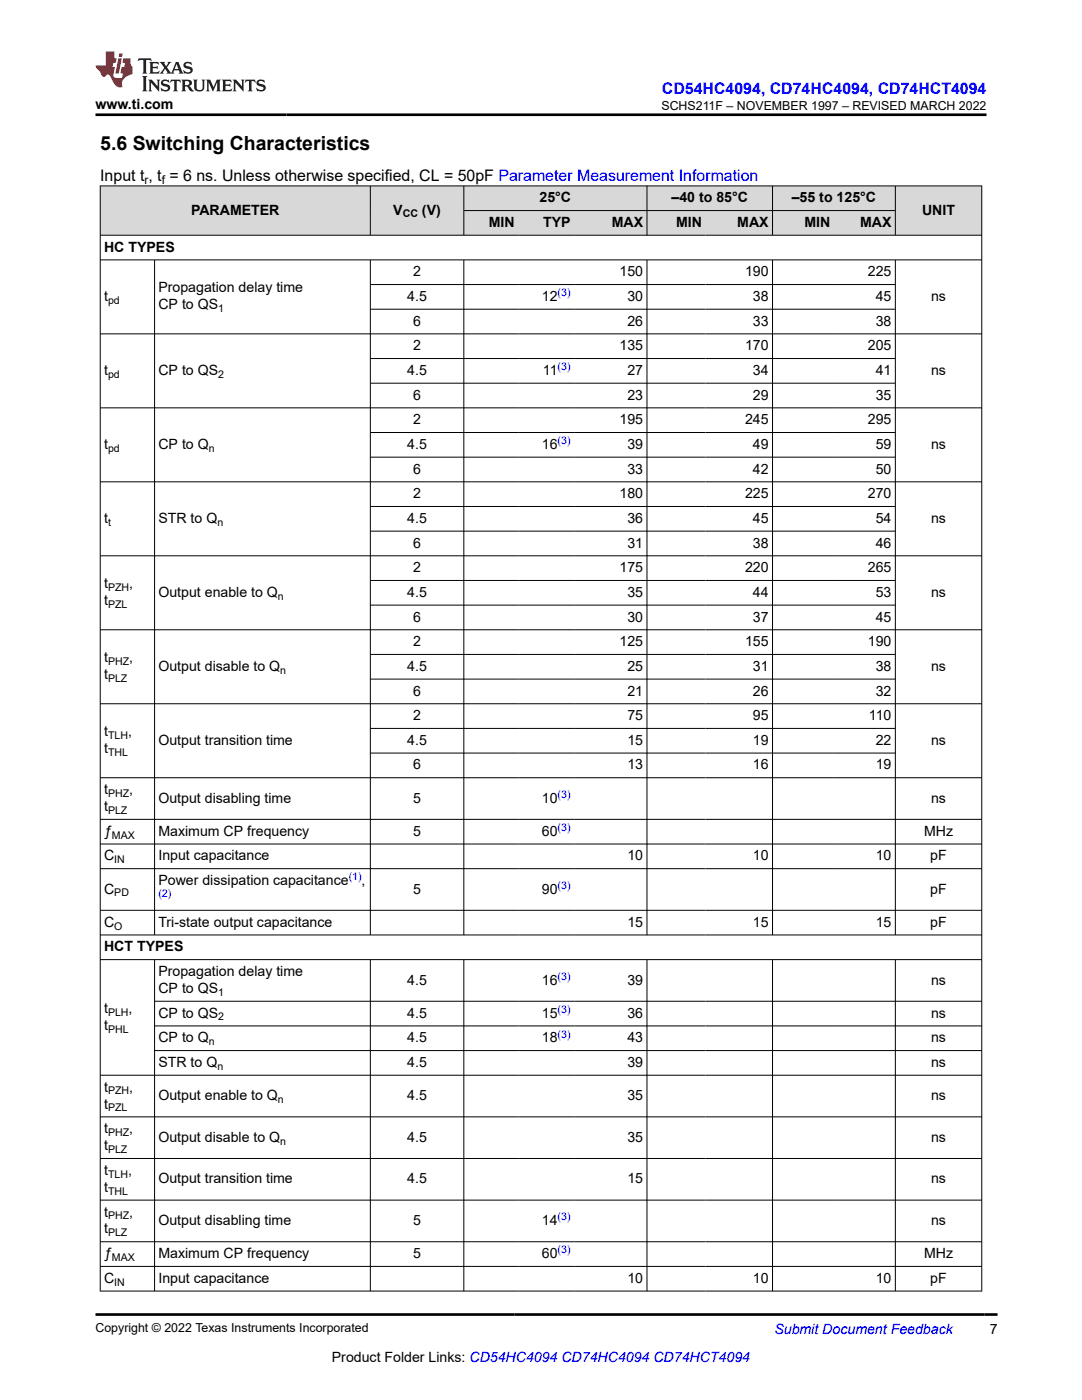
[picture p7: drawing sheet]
<svg xmlns="http://www.w3.org/2000/svg" width="216mm" height="279mm" viewBox="0 0 216 279" stroke-linecap="round" stroke-linejoin="round" font-family="sans-serif">
<g fill="#d8d8d8">
<path d="M20 37.1h175.9v4.9h-175.9z" fill-rule="evenodd"/>
<path d="M20.1 37.2h53.7v9.7h-53.7z" fill-rule="evenodd"/>
<path d="M74 37.2h18.5v9.7h-18.5z" fill-rule="evenodd"/>
<path d="M92.6 37.2h36.4v4.8h-36.4z" fill-rule="evenodd"/>
<path d="M129.2 37.2h24.9v4.8h-24.9z" fill-rule="evenodd"/>
<path d="M154.2 37.2h24.4v4.8h-24.4z" fill-rule="evenodd"/>
<path d="M178.7 37.2h17.1v9.7h-17.1z" fill-rule="evenodd"/>
<path d="M92.6 42.1h10.8v4.8h-10.8z" fill-rule="evenodd"/>
<path d="M103.4 42.1h11.2v4.8h-11.2z" fill-rule="evenodd"/>
<path d="M114.6 42.1h14.4v4.8h-14.4z" fill-rule="evenodd"/>
<path d="M129.2 42.1h11.6v4.8h-11.6z" fill-rule="evenodd"/>
<path d="M140.8 42.1h13.3v4.8h-13.3z" fill-rule="evenodd"/>
<path d="M154.2 42.1h12.2v4.8h-12.2z" fill-rule="evenodd"/>
<path d="M166.4 42.1h12.2v4.8h-12.2z" fill-rule="evenodd"/>
</g>
<g fill="none" stroke="#000" stroke-width=".2">
<path d="M19.9 37.1h176.1M20 37v220.7M73.9 37v10M92.6 37v10M129.1 37v10M154.1 37v10M178.7 37v10M195.9 37v220.7M19.9 46.9h176.1M19.9 51.9h176.1M30.8 51.9v134.8M73.9 51.9v134.8"/>
<path d="M73.9 56.8h104.8M92.6 51.9v134.8M92.6 42h86.1M129.1 51.9v134.8M154.1 51.9v134.8M178.7 51.9v134.8M19.9 66.6h176.1M73.9 61.7h104.8M73.9 71.6h104.8M73.9 76.5h104.8M19.9 81.4h176.1M19.9 96.2h176.1"/>
<path d="M73.9 86.3h104.8M73.9 91.2h104.8M19.9 110.9h176.1M73.9 101.1h104.8M73.9 106h104.8M73.9 115.8h104.8M19.9 125.7h176.1M73.9 120.8h104.8M73.9 130.6h104.8M73.9 135.5h104.8M19.9 140.4h176.1M19.9 155.2h176.1"/>
<path d="M73.9 145.4h104.8M73.9 150.3h104.8M19.9 163.5h176.1M19.9 168.4h176.1M19.9 173.4h176.1M19.9 181.7h176.1M19.9 186.6h176.1M19.9 191.5h176.1M30.8 191.5v66.2M30.8 199.8h165.2M73.9 191.5v66.2M92.6 191.5v66.2"/>
<path d="M129.1 191.5v66.2M154.1 191.5v66.2M178.7 191.5v66.2M19.9 214.6h176.1M30.8 204.7h165.2M30.8 209.7h165.2M19.9 222.9h176.1M19.9 231.2h176.1M19.9 239.5h176.1M19.9 247.8h176.1M19.9 252.7h176.1M19.9 257.7h176.1"/>
</g>
<path d="M27.7 11.6l-.2 .6 .5-.2h.6v.1v2.2l-.2 .4h1l-.2-.4v-2.2v-.1h.5l.5 .2-.1-.6zM29.8 12.4l.2 .3v1.6l-.2 .4h1.9l.1-.6a1.08 1.08 0 0 1-1.3 .2v-.7h.6l.4 .2v-.7l-.4 .2h-.6v-.5l.2-.2a1 1 0 0 1 1 .3l-.1-.5zM31.8 12.4l1 1.1-1 1.2h.9l-.2-.2 .4-.8 .5 .8-.2 .2h1.6l-.2-.2 .1-.5h1l.1 .5-.1 .2h.9l-.2-.4-.8-1.9h-.5l-1 2.1-.8-1.1 .9-1h-.8l.2 .2-.5 .6-.3-.6 .1-.2zM35.2 12.8l.4 1h-.8zM36.8 12.5a.65 .65 0 0 0-.2 .7 .65 .65 0 0 0 .6 .5l.7 .1 .1 .3a.79 .79 0 0 1-.7 .4 .79 .79 0 0 1-.7-.5l.1 .7 .2-.1a.93 .93 0 0 0 1.1 0 .93 .93 0 0 0 .4-.9 1.46 1.46 0 0 0-1.2-.6l-.1-.3a1.09 1.09 0 0 1 1.2 .2l-.2-.6-.1 .1-.6-.2zM28.4 15.2l.2 .4v2.2l-.2 .4h1l-.2-.4v-2.2l.2-.4zM29.6 15.9l.2 .4v1.5l-.2 .4h.8l-.3-.4v-1.3l1.7 1.8v-2l.2-.4h-.8l.2 .2 .1 1.1-1.2-1.3zM32.3 16a.65 .65 0 0 0-.2 .8 .65 .65 0 0 0 .7 .4l.6 .2 .1 .2a.79 .79 0 0 1-.7 .4 .79 .79 0 0 1-.7-.5l.1 .7 .2-.1a.93 .93 0 0 0 1.1 .1 .93 .93 0 0 0 .4-1 1.46 1.46 0 0 0-1.2-.5l-.1-.4a1.09 1.09 0 0 1 1.2 .2l-.2-.6-.1 .1-.6-.1zM34.1 15.9l-.1 .6a.63 .63 0 0 1 .7-.3l.1 1.6-.3 .4h1l-.2-.4v-1.6a.66 .66 0 0 1 .8 .3l-.1-.6zM36.2 15.9l.2 .4v1.5l-.2 .4h.9l-.2-.2v-.7h.5l.1 .2a.79 .79 0 0 0 1.2 .6l-1-.9a.61 .61 0 0 0 .6-.6 .61 .61 0 0 0-.5-.7zM36.9 16.2h.2a.47 .47 0 0 1 .5 .1 .47 .47 0 0 1 .1 .5l-.2 .1-.6 .1zM38.5 15.9l.2 .2a2.27 2.27 0 0 0 .4 2 1.04 1.04 0 0 0 1.7-.7v-1.3l.2-.2h-.8l.2 .4v1.1a.6 .6 0 0 1-.6 .6 .6 .6 0 0 1-.6-.6v-1.1l.3-.4zM41.1 15.9l.2 .4v1.5l-.2 .4h.7l-.2-.4v-1.4l.9 1.9 .8-1.9v1.4l-.2 .4h1l-.3-.4v-1.5l.3-.4h-.8l-.7 1.5-.7-1.5zM44.3 15.9l.2 .4v1.5l-.2 .4h1.9l.1-.6a1.09 1.09 0 0 1-1.3 .2v-.7h.6l.4 .2v-.6l-.4 .2h-.6v-.6l.2-.1a1.01 1.01 0 0 1 1 .3l-.1-.6zM46.4 15.9l.3 .4v1.5l-.3 .4h.8l-.2-.4v-1.3l1.6 1.8v-2l.2-.4h-.7l.2 .2v1.1l-1.2-1.3zM49 15.9l-.1 .6a.63 .63 0 0 1 .8-.3v1.6l-.3 .4h1l-.2-.4v-1.6a.66 .66 0 0 1 .8 .3l-.1-.6zM51.4 16a.65 .65 0 0 0-.2 .8 .65 .65 0 0 0 .6 .4l.6 .2 .2 .2a.79 .79 0 0 1-.8 .4 .79 .79 0 0 1-.6-.5l.1 .7 .2-.1a.93 .93 0 0 0 1 .1 .93 .93 0 0 0 .5-1 1.46 1.46 0 0 0-1.3-.5l-.1-.4a1.09 1.09 0 0 1 1.3 .2l-.2-.6-.2 .1-.5-.1z" fill="#231f20"/>
<path d="M21.1 10.3v2.7h-2.1l.1 .4 .9 1a.95 .95 0 0 0 .9 .9 .59 .59 0 0 1 .6-.4 .59 .59 0 0 1 .5 .3l.4 .8a1.59 1.59 0 0 0 2.1 1.4 1.61 1.61 0 0 1 1-2.3l1-.3-.1-1.5a1.59 1.59 0 0 1-.4-1.7h-1.4l-.2 .9h.5l-.1 .9h-.5l-.2 .9v.3l.4 .1-.2 .9h-.6a.73 .73 0 0 1-1.1-.7l.3-1.5h-.5l.2-.9h.5l.2-.9h-.5v-1.3zM23.6 11.6l-.6 3.1h.7l.6-3.1zM23.8 10.7l-.1 .6h.7l.1-.6z" fill="#ed1c24"/>
<path d="M19 22.9h177.8M19.1 262.3h179.9" fill="none" stroke="#000" stroke-width=".53"/>
<text font-size="3.9" x="20" y="29.9">5.6 Switching Characteristics</text>
<text font-size="3.2" fill="#00f" x="132.1" y="18.7">CD54HC4094, CD74HC4094, CD74HCT4094</text>
<text font-size="3.2" x="20" y="36.1">Input t , t = 6 ns. Unless otherwise specified, CL = 50pF Parameter Measurement Information</text>
<g font-size="2.8">
<text x="19" y="21.8">www.ti.com</text>
<text x="107.7" y="40.4">25°C</text>
<text x="134" y="40.4">–40 to 85°C</text>
<text x="158" y="40.4">–55 to 125°C</text>
<text x="38.1" y="42.8">PARAMETER</text>
<text x="78.5" y="42.8">V</text>
<text x="84.2" y="42.8">(V)</text>
<text x="97.5" y="45.3">MIN</text>
<text x="108.4" y="45.3">TYP</text>
<text x="122.1" y="45.3">MAX</text>
<text x="134.9" y="45.3">MIN</text>
<text x="147.1" y="45.3">MAX</text>
<text x="160.5" y="45.3">MIN</text>
<text x="171.6" y="45.3">MAX</text>
<text x="184" y="42.8">UNIT</text>
<text x="20.8" y="50.2">HC TYPES</text>
<text x="31.6" y="58.4">Propagation delay time</text>
<text x="82.4" y="55.1">2</text>
<text x="123.6" y="55.1">150</text>
<text x="148.7" y="55.1">190</text>
<text x="173.2" y="55.1">225</text>
<text x="20.8" y="60.1">t</text>
<text x="31.6" y="61.8">CP to QS</text>
<text x="81.3" y="60.1">4.5</text>
<text x="82.4" y="65">6</text>
<text x="108.1" y="60.1">12</text>
<text x="125.2" y="60.1">30</text>
<text x="125.2" y="65">26</text>
<text x="150.2" y="60.1">38</text>
<text x="150.2" y="65">33</text>
<text x="174.8" y="60.1">45</text>
<text x="174.8" y="65">38</text>
<text x="185.8" y="60.1">ns</text>
<text x="82.4" y="69.9">2</text>
<text x="123.6" y="69.9">135</text>
<text x="148.7" y="69.9">170</text>
<text x="173.2" y="69.9">205</text>
<text x="20.8" y="74.8">t</text>
<text x="31.6" y="74.8">CP to QS</text>
<text x="81.3" y="74.8">4.5</text>
<text x="108.3" y="74.8">11</text>
<text x="125.2" y="74.8">27</text>
<text x="150.2" y="74.8">34</text>
<text x="174.8" y="74.8">41</text>
<text x="185.8" y="74.8">ns</text>
<text x="82.4" y="79.7">6</text>
<text x="125.2" y="79.7">23</text>
<text x="150.2" y="79.7">29</text>
<text x="174.8" y="79.7">35</text>
<text x="20.8" y="89.6">t</text>
<text x="31.6" y="89.6">CP to Q</text>
<text x="81.3" y="89.6">4.5</text>
<text x="82.4" y="84.7">2</text>
<text x="108.1" y="89.6">16</text>
<text x="123.6" y="84.7">195</text>
<text x="125.2" y="89.6">39</text>
<text x="148.7" y="84.7">245</text>
<text x="150.2" y="89.6">49</text>
<text x="173.2" y="84.7">295</text>
<text x="174.8" y="89.6">59</text>
<text x="185.8" y="89.6">ns</text>
<text x="82.4" y="94.5">6</text>
<text x="125.2" y="94.5">33</text>
<text x="150.2" y="94.5">42</text>
<text x="174.8" y="94.5">50</text>
<text x="82.4" y="99.4">2</text>
<text x="123.6" y="99.4">180</text>
<text x="148.7" y="99.4">225</text>
<text x="173.2" y="99.4">270</text>
<text x="20.8" y="104.4">t</text>
<text x="31.6" y="104.4">STR to Q</text>
<text x="81.3" y="104.4">4.5</text>
<text x="125.2" y="104.4">36</text>
<text x="150.2" y="104.4">45</text>
<text x="174.8" y="104.4">54</text>
<text x="185.8" y="104.4">ns</text>
<text x="82.4" y="109.3">6</text>
<text x="125.2" y="109.3">31</text>
<text x="150.2" y="109.3">38</text>
<text x="174.8" y="109.3">46</text>
<text x="20.8" y="117.4">t</text>
<text x="25.8" y="117.4">,</text>
<text x="31.6" y="119.1">Output enable to Q</text>
<text x="81.3" y="119.1">4.5</text>
<text x="82.4" y="114.2">2</text>
<text x="123.6" y="114.2">175</text>
<text x="125.2" y="119.1">35</text>
<text x="148.7" y="114.2">220</text>
<text x="150.2" y="119.1">44</text>
<text x="173.2" y="114.2">265</text>
<text x="174.8" y="119.1">53</text>
<text x="185.8" y="119.1">ns</text>
<text x="20.8" y="120.8">t</text>
<text x="82.4" y="124">6</text>
<text x="125.2" y="124">30</text>
<text x="150.2" y="124">37</text>
<text x="174.8" y="124">45</text>
<text x="82.4" y="129">2</text>
<text x="123.6" y="129">125</text>
<text x="148.7" y="129">155</text>
<text x="173.2" y="129">190</text>
<text x="20.8" y="132.2">t</text>
<text x="20.8" y="135.6">t</text>
<text x="25.8" y="132.2">,</text>
<text x="31.6" y="133.9">Output disable to Q</text>
<text x="81.3" y="133.9">4.5</text>
<text x="125.2" y="133.9">25</text>
<text x="150.2" y="133.9">31</text>
<text x="174.8" y="133.9">38</text>
<text x="185.8" y="133.9">ns</text>
<text x="82.4" y="138.8">6</text>
<text x="82.4" y="143.7">2</text>
<text x="125.2" y="138.8">21</text>
<text x="125.2" y="143.7">75</text>
<text x="150.2" y="138.8">26</text>
<text x="150.2" y="143.7">95</text>
<text x="173.4" y="143.7">110</text>
<text x="174.8" y="138.8">32</text>
<text x="20.8" y="147">t</text>
<text x="25.6" y="147">,</text>
<text x="31.6" y="148.6">Output transition time</text>
<text x="81.3" y="148.6">4.5</text>
<text x="125.2" y="148.6">15</text>
<text x="150.2" y="148.6">19</text>
<text x="174.8" y="148.6">22</text>
<text x="185.8" y="148.6">ns</text>
<text x="20.8" y="150.3">t</text>
<text x="82.4" y="153.6">6</text>
<text x="125.2" y="153.6">13</text>
<text x="150.2" y="153.6">16</text>
<text x="174.8" y="153.6">19</text>
<text x="20.8" y="158.5">t</text>
<text x="20.8" y="161.9">t</text>
<text x="25.8" y="158.5">,</text>
<text x="31.6" y="160.2">Output disabling time</text>
<text x="82.4" y="160.2">5</text>
<text x="108.1" y="160.2">10</text>
<text x="185.8" y="160.2">ns</text>
<text x="20.8" y="166.8">ƒ</text>
<text x="31.6" y="166.8">Maximum CP frequency</text>
<text x="82.4" y="166.8">5</text>
<text x="108.1" y="166.8">60</text>
<text x="184.4" y="166.8">MHz</text>
<text x="20.8" y="171.7">C</text>
<text x="31.6" y="171.7">Input capacitance</text>
<text x="125.2" y="171.7">10</text>
<text x="150.2" y="171.7">10</text>
<text x="174.8" y="171.7">10</text>
<text x="185.6" y="171.7">pF</text>
<text x="20.8" y="178.3">C</text>
<text x="31.6" y="176.6">Power dissipation capacitance</text>
<text x="72.2" y="176.6">,</text>
<text x="82.4" y="178.3">5</text>
<text x="108.1" y="178.3">90</text>
<text x="185.6" y="178.3">pF</text>
<text x="20.8" y="184.9">C</text>
<text x="31.6" y="184.9">Tri-state output capacitance</text>
<text x="125.2" y="184.9">15</text>
<text x="150.2" y="184.9">15</text>
<text x="174.8" y="184.9">15</text>
<text x="185.6" y="184.9">pF</text>
<text x="20.8" y="189.9">HCT TYPES</text>
<text x="31.6" y="194.8">Propagation delay time</text>
<text x="81.3" y="196.5">4.5</text>
<text x="108.1" y="196.5">16</text>
<text x="125.2" y="196.5">39</text>
<text x="185.8" y="196.5">ns</text>
<text x="20.8" y="202.2">t</text>
<text x="25.7" y="202.2">,</text>
<text x="31.6" y="198.2">CP to QS</text>
<text x="31.6" y="203.1">CP to QS</text>
<text x="81.3" y="203.1">4.5</text>
<text x="108.1" y="203.1">15</text>
<text x="125.2" y="203.1">36</text>
<text x="185.8" y="203.1">ns</text>
<text x="20.8" y="205.6">t</text>
<text x="31.6" y="208">CP to Q</text>
<text x="81.3" y="208">4.5</text>
<text x="108.1" y="208">18</text>
<text x="125.2" y="208">43</text>
<text x="185.8" y="208">ns</text>
<text x="31.6" y="212.9">STR to Q</text>
<text x="81.3" y="212.9">4.5</text>
<text x="125.2" y="212.9">39</text>
<text x="185.8" y="212.9">ns</text>
<text x="20.8" y="217.9">t</text>
<text x="20.8" y="221.2">t</text>
<text x="25.8" y="217.9">,</text>
<text x="31.6" y="219.6">Output enable to Q</text>
<text x="81.3" y="219.6">4.5</text>
<text x="125.2" y="219.6">35</text>
<text x="185.8" y="219.6">ns</text>
<text x="20.8" y="226.2">t</text>
<text x="25.8" y="226.2">,</text>
<text x="31.6" y="227.9">Output disable to Q</text>
<text x="81.3" y="227.9">4.5</text>
<text x="125.2" y="227.9">35</text>
<text x="185.8" y="227.9">ns</text>
<text x="20.8" y="229.6">t</text>
<text x="20.8" y="237.9">t</text>
<text x="20.8" y="234.5">t</text>
<text x="25.6" y="234.5">,</text>
<text x="31.6" y="236.2">Output transition time</text>
<text x="81.3" y="236.2">4.5</text>
<text x="125.2" y="236.2">15</text>
<text x="185.8" y="236.2">ns</text>
<text x="20.8" y="242.8">t</text>
<text x="25.8" y="242.8">,</text>
<text x="31.6" y="244.5">Output disabling time</text>
<text x="82.4" y="244.5">5</text>
<text x="108.1" y="244.5">14</text>
<text x="185.8" y="244.5">ns</text>
<text x="20.8" y="246.2">t</text>
<text x="20.8" y="251.1">ƒ</text>
<text x="31.6" y="251.1">Maximum CP frequency</text>
<text x="82.4" y="251.1">5</text>
<text x="108.1" y="251.1">60</text>
<text x="184.4" y="251.1">MHz</text>
<text x="20.8" y="256">C</text>
<text x="31.6" y="256">Input capacitance</text>
<text x="125.2" y="256">10</text>
<text x="150.2" y="256">10</text>
<text x="174.8" y="256">10</text>
<text x="185.6" y="256">pF</text>
<text x="197.5" y="266.1">7</text>
<text x="66.2" y="271.7">Product Folder Links: CD54HC4094 CD74HC4094 CD74HCT4094</text>
</g>
<text font-size="2.8" fill="#00f" x="154.5" y="266.2">Submit Document Feedback</text>
<g font-size="2.5">
<text x="132" y="21.9">SCHS211F – NOVEMBER 1997 – REVISED MARCH 2022</text>
<text x="19" y="265.9">Copyright © 2022 Texas Instruments Incorporated</text>
</g>
<g font-size="2.4">
<text x="28.8" y="36.7">r</text>
<text x="32.3" y="36.7">f</text>
</g>
<g font-size="2.1">
<text x="80.4" y="43.4">CC</text>
<text x="21.6" y="60.6">pd</text>
<text x="43.5" y="62.3">1</text>
<text x="21.6" y="75.4">pd</text>
<text x="43.5" y="75.4">2</text>
<text x="21.6" y="90.2">pd</text>
<text x="41.7" y="90.2">n</text>
<text x="21.6" y="104.9">t</text>
<text x="43.4" y="104.9">n</text>
<text x="21.6" y="118">PZH</text>
<text x="55.5" y="119.7">n</text>
<text x="21.6" y="121.4">PZL</text>
<text x="21.6" y="132.8">PHZ</text>
<text x="21.6" y="136.1">PLZ</text>
<text x="55.9" y="134.4">n</text>
<text x="21.6" y="147.5">TLH</text>
<text x="21.6" y="150.9">THL</text>
<text x="21.6" y="159.1">PHZ</text>
<text x="21.6" y="162.4">PLZ</text>
<text x="22.3" y="167.4">MAX</text>
<text x="22.8" y="172.3">IN</text>
<text x="22.8" y="178.9">PD</text>
<text x="22.8" y="185.5">O</text>
<text x="21.6" y="202.7">PLH</text>
<text x="43.5" y="198.7">1</text>
<text x="43.5" y="203.7">2</text>
<text x="21.6" y="206.1">PHL</text>
<text x="41.7" y="208.6">n</text>
<text x="43.4" y="213.5">n</text>
<text x="21.6" y="218.4">PZH</text>
<text x="21.6" y="221.8">PZL</text>
<text x="55.5" y="220.1">n</text>
<text x="21.6" y="226.7">PHZ</text>
<text x="21.6" y="230.1">PLZ</text>
<text x="55.9" y="228.4">n</text>
<text x="21.6" y="238.4">THL</text>
<text x="21.6" y="235">TLH</text>
<text x="21.6" y="243.3">PHZ</text>
<text x="21.6" y="246.7">PLZ</text>
<text x="22.3" y="251.7">MAX</text>
<text x="22.8" y="256.6">IN</text>
</g>
<g font-size="2.1" fill="#00f">
<text x="111.3" y="59.1">(3)</text>
<text x="111.3" y="73.9">(3)</text>
<text x="111.3" y="88.6">(3)</text>
<text x="111.3" y="159.2">(3)</text>
<text x="111.3" y="165.9">(3)</text>
<text x="31.6" y="179.1">(2)</text>
<text x="69.6" y="175.7">(1)</text>
<text x="111.3" y="177.4">(3)</text>
<text x="111.3" y="195.5">(3)</text>
<text x="111.3" y="202.2">(3)</text>
<text x="111.3" y="207.1">(3)</text>
<text x="111.3" y="243.5">(3)</text>
<text x="111.3" y="250.2">(3)</text>
</g>
</svg>
